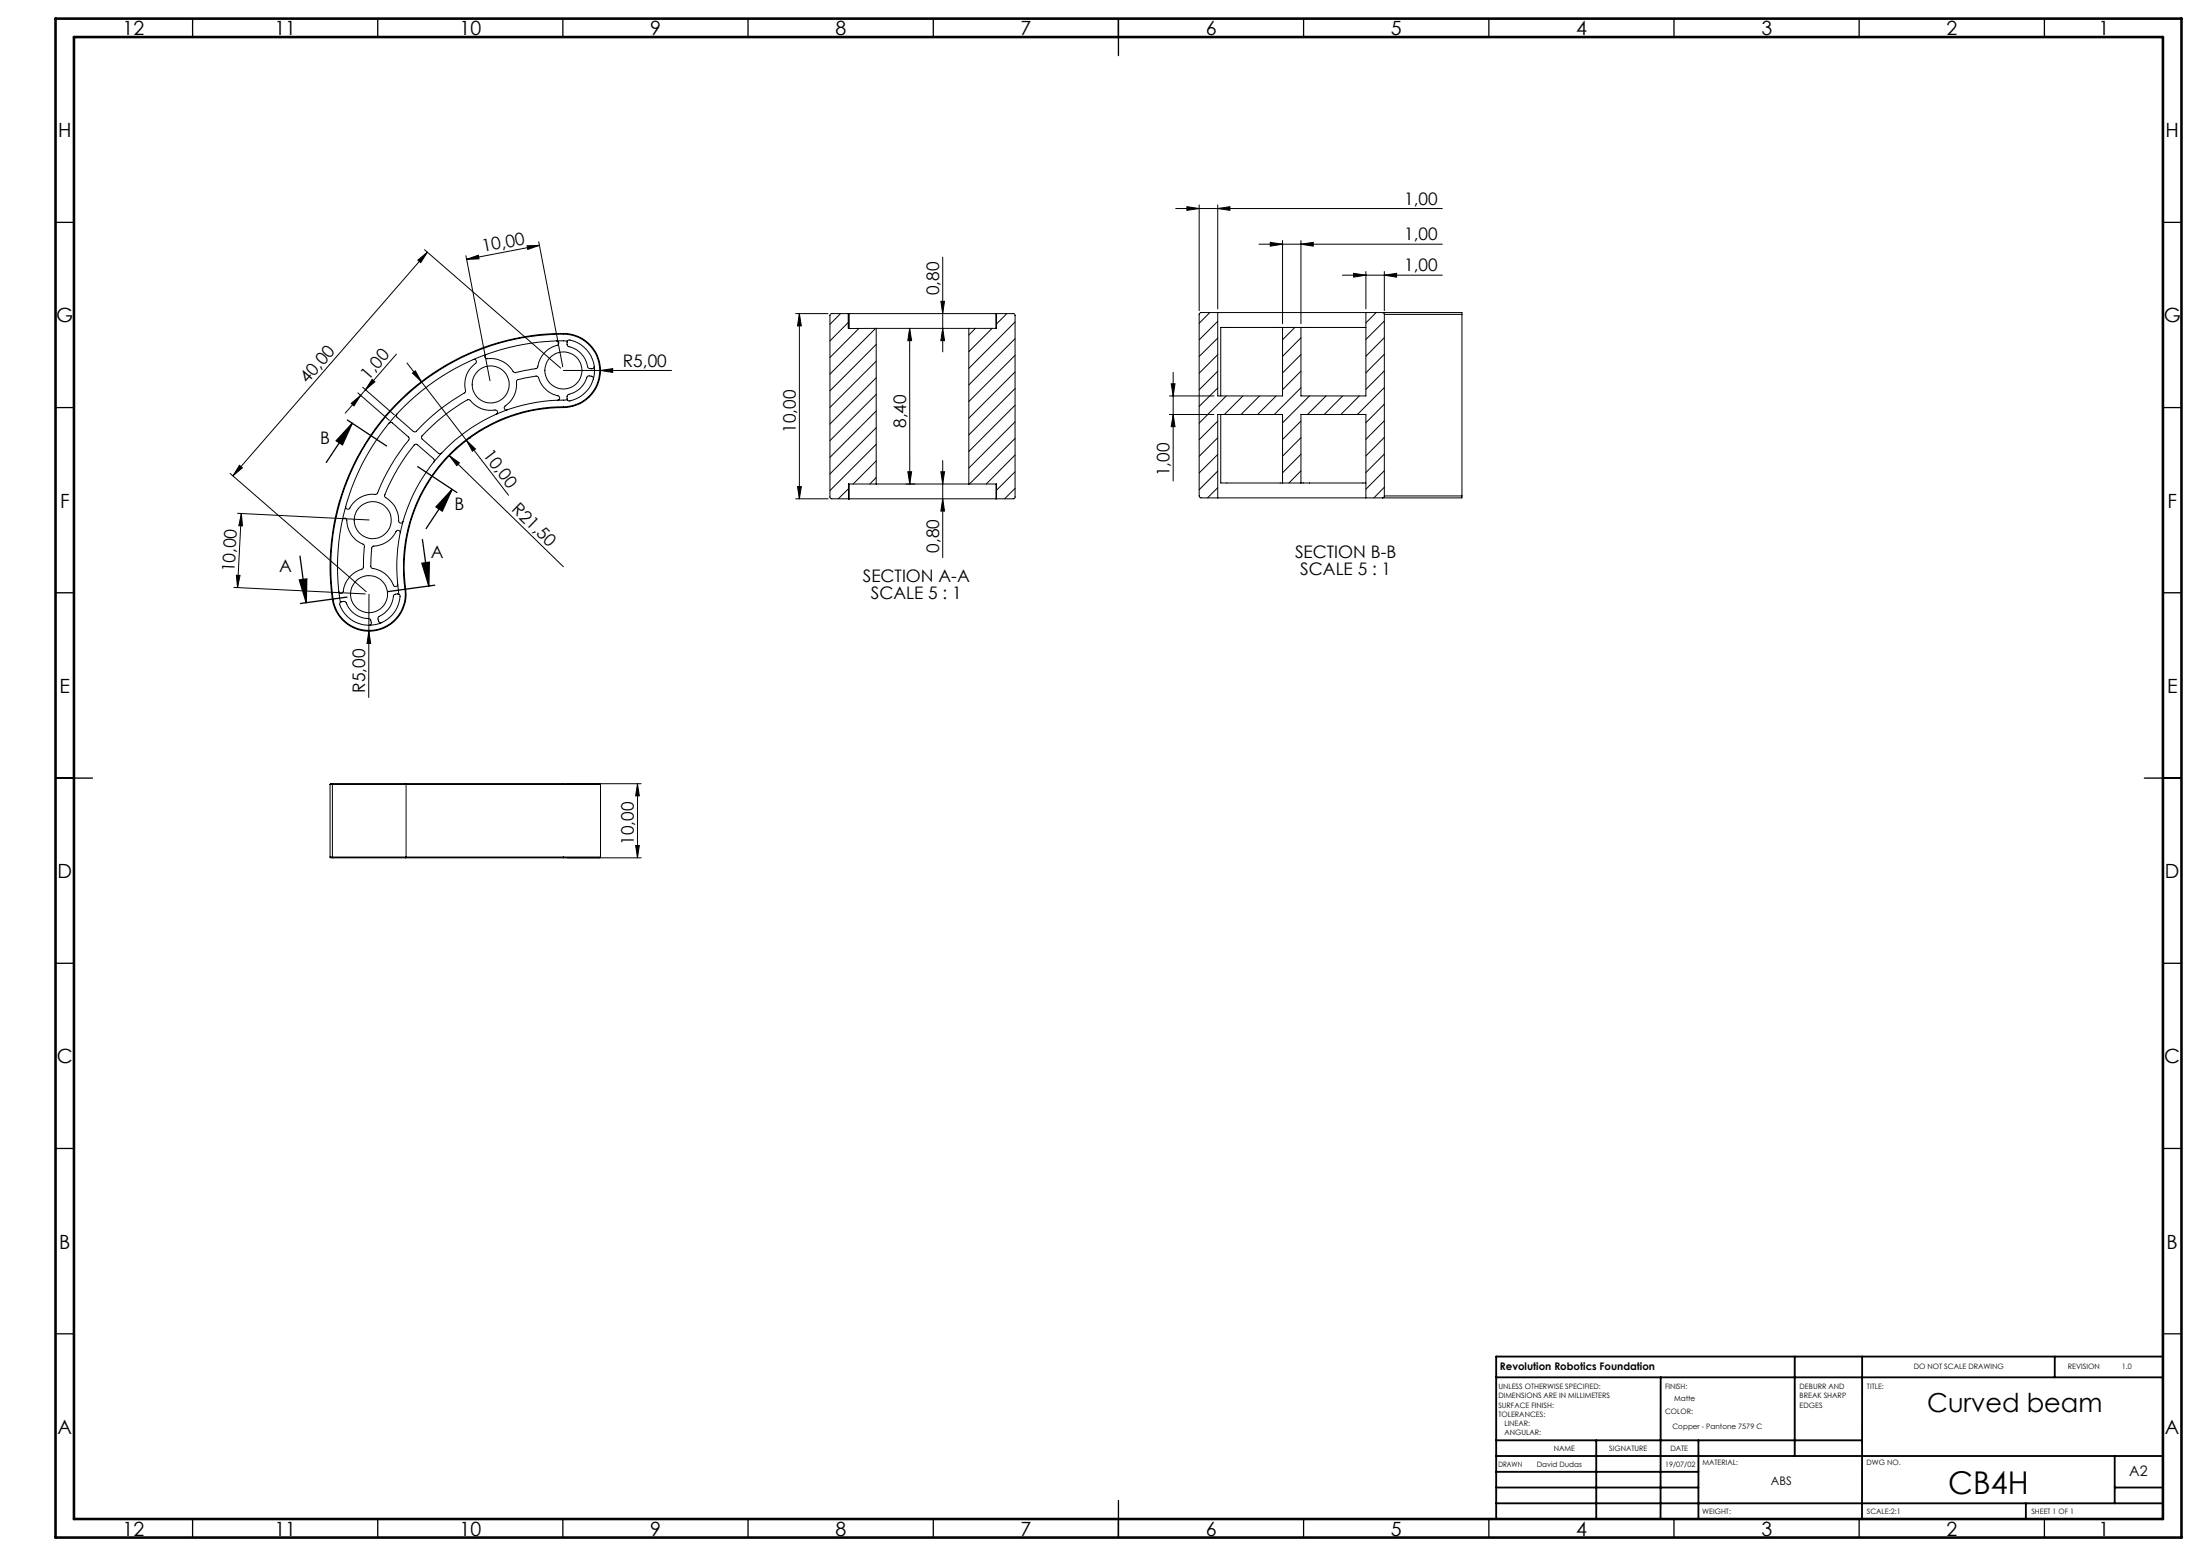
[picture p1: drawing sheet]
<svg xmlns="http://www.w3.org/2000/svg" width="594mm" height="420mm" viewBox="0 0 594 420" stroke-linecap="round" stroke-linejoin="round" font-family="sans-serif">
<g fill="none" stroke="#000" stroke-width=".35">
<path d="M52 5v5M102 5v5M152 5v5M202 5v5M252 5v5M302 5v10M352 5v5M402 5v5M452 5v5M502 5v5M552 5v5M15 60h5"/>
<path d="M584 60h5M15 110h5M93.8 113.4l10.6 7M95.1 114.2l-2.6 5.9-1.7-1.1zM95.1 114.2l-7 10.6M584 110h5M112.8 126l10.6 6.9M122.1 132.1l-2.7 5.9-1.7-1.2zM122.1 132.1l-7.1 10.6M80.8 156.5l2-.2-.1 6.4zM81 150.1l1.7 12.6M113.9 152l2-.3-.1 6.5z"/>
<path d="M114.1 145.6l1.7 12.6M117.4 158l-12.6 1.7M15 160h5M93.7 161.2l-12.6 1.7M584 160h5M15 210h10M579 210h10M15 260h5M584 260h5M15 310h5M584 310h5M15 360h5"/>
<path d="M584 360h5M52 410v5M102 410v5M152 410v5M202 410v5M252 410v5M302 405v10M352 410v5M402 410v5M452 410v5M502 410v5M552 410v5"/>
</g>
<g fill="none" stroke="#000" stroke-width=".27">
<path d="M317.4 56.3h72M320.5 55.8l3.3 .5-3.3 .5zM323.8 55.3v28.6M328.8 56.3l3.3-.5v1zM328.8 55.3v28.1M112.8 70.2l2.6-2.1-1.8 2.8zM114.6 67.4l36.8 32M115.4 68.1l-52.5 60.3M125.8 69l6.5 33.8M126 70l3.2-1.1 .1 1zM142.3 66.3l3.3-.1-3.1 1.1zM145.5 65.2l6.4 33.8"/>
<path d="M145.6 66.2l-19.6 3.8M254.5 69.4v25.6M339.9 65.9h49.5M343 65.4l3.3 .5-3.3 .5zM346.3 64.9v22.5M351.3 65.9l3.3-.5v1zM351.3 64.9v22.5M362.4 74.3h27M365.5 73.8l3.3 .5-3.3 .5zM368.8 73.3v10.1M373.8 74.3l3.3-.5v1zM373.8 73.3v10.6"/>
<path d="M107 95.6l-8.3 9.6M109.9 98l27.4 35.7M127.8 97.1a.6 .6 0 0 1 .7 .2 .6 .6 0 0 1-.1 .8 7.5 7.5 0 0 0-2.7 7.7l-.1 .2a57.9 57.9 0 0 0-13.5 10.6l-.5-.2-4.4-3.8-.2-.4 .2-.4M150.2 92a.61 .61 0 0 1 .7 .5 .61 .61 0 0 1-.5 .7 7.4 7.4 0 0 0-5.4 6.2l-6.2 1.1a7.8 7.8 0 0 0-7.7-3.8l-.2-.6 .4-.4M152.1 100h29.2M152.1 90a63 63 0 0 0-62.4 71.8M152.1 90v.2M152.1 90.2a62.8 62.8 0 0 0-62.2 71.5M152.1 90a10 10 0 0 1 10 10 10 10 0 0 1-10 10M152.1 90.2a9.8 9.8 0 0 1 9.8 9.8 9.8 9.8 0 0 1-9.8 9.8M153.2 92.1h-.1a60.8 60.8 0 0 0-61.2 70.4M153.2 92.1l.3-.3a8.3 8.3 0 0 1 7 8.2 8.3 8.3 0 0 1-7 8.2l-.3-.3"/>
<path d="M153.2 92.1v1.3a7.3 7.3 0 0 1 5.6 5.9l.2 .1a.99 .99 0 0 0 1.4-.5M162.1 100l3.3-.5v1zM214.8 84.6h8.8M215.8 84.6l.6 3.4h-1.1zM215.8 84.6v50M226.9 84.6l-2.8 2.9M229.1 87l-5 5M229.1 84.6h-4.6l-.4 .4v49.2l.4 .4h4.6M229.1 84.6h.1M229.1 84.6h.2M229.1 84.6v4.1l7.5-.1M229.3 84.6h39.6"/>
<path d="M229.3 84.6v4.1M231.9 88.6l-7.8 7.9M236.4 88.6l-12.3 12.4M236.6 93l-12.5 12.5M236.6 97.5l-12.5 12.5M236.6 88.6h25M236.6 88.6v42.1M245.6 88.6v42.1M245.6 88.6l.5 3.4h-1zM254 81.3h1l-.5 3.3zM254.5 88.6l.5 3.4h-1zM261.6 88.6v42.1"/>
<path d="M263.3 88.6l-1.7 1.8M267.9 88.6l-6.3 6.3M268.9 84.6h.2M268.9 84.6v4M269.1 84.6h4.6l.4 .4v49.2l-.4 .4h-4.6M269.1 84.6v4h-7.5M271.9 84.6l-2.8 2.8M274.1 86.9l-12.5 12.5M274.1 91.4l-12.5 12.5M274.1 95.9l-12.5 12.5M326.6 84.4l-2.8 2.9M328.8 84.4h-4.6l-.4 .4v49.1l.1 .3 .4 .2h4.5"/>
<path d="M328.8 84.4h40M328.8 84.4v22.5h17.5v-18.5M328.8 86.7l-5 5M328.8 91.2l-5 5M328.8 95.7l-5 5M346.3 88.4h-16.7v18.5M346.3 88.4h5M349.6 88.4l-3.3 3.3M351.3 88.4h17.5M351.3 91.2l-5 5M351.3 95.7l-5 5M368.8 84.4v22.5h-17.5v-18.5"/>
<path d="M368.8 84.4h4.5M371.5 84.4l-2.7 2.8M373.3 84.4h.3l.2 .5M373.3 84.4h21.4v.5M373.8 84.9h20.9M373.8 84.9v49M373.8 86.7l-5 4.9M373.8 91.1l-5 5M373.8 95.6l-5 5M394.7 84.9v49M94.8 108.9l2.6-2.2-1.8 2.9zM96.6 106.1l8.5 7.4"/>
<path d="M97.4 106.7l-4.2 4.8M97.9 104.5l8.6 7.5M98.7 105.2l-1.3 1.5M100.5 102.4l.7 .7-2.5 2.1zM105.1 114.2l.3-.2 .5 .1 4.4 3.9 .2 .6a61.6 61.6 0 0 0-8.8 14.7 7.9 7.9 0 0 0-7.6 4.1l-.6-.1-.2-.6M111.4 100.7l.7-.6 1.7 2.9zM114.5 102.4h.1M125.9 118.9l2.5 2.3-.8 .6zM126.8 118.3h.1M134 111.8a.6 .6 0 0 0 .3-.7 .6 .6 0 0 0-.7-.4 8 8 0 0 1-7-2.8h-.1a44.9 44.9 0 0 0-12.7 10.1l.2 .6 4.4 3.8 .4 .1 .4-.2M150.5 108a.6 .6 0 0 0 .6-.5 .6 .6 0 0 0-.5-.7 7.3 7.3 0 0 1-5.4-5.1l-.1-.1a18.9 18.9 0 0 0-5.5 1.1 8 8 0 0 1-3.5 7.2l.2 .6 .6 .1M152.1 109.8v.2"/>
<path d="M152.1 110a43 43 0 0 0-42.6 49M152.1 109.8a43.2 43.2 0 0 0-42.8 49.2M153.2 107.9h-.1a45.2 45.2 0 0 0-45.5 52.5M160.2 102.3a1.04 1.04 0 0 0-1.4-.8h-.1a7.3 7.3 0 0 1-5.4 5.1l-.2 .4 .1 .9M236.6 102l-12.5 12.5M236.6 106.5l-12.5 12.4M236.6 110.9l-12.5 12.6M236.6 115.4l-12.5 12.5M236.6 119.9l-12.5 12.5M274.1 100.4l-12.5 12.5M274.1 104.9l-12.5 12.5M274.1 109.4l-12.5 12.5"/>
<path d="M274.1 113.9l-12.5 12.4M274.1 118.3l-12.3 12.4M315.7 106.9h12.1M315.7 111.9h12.1M316.2 103.6h1.1l-.5 3.3zM316.8 100.5v29.3M316.8 111.9l.5 3.3h-1.1zM328.8 100.2l-5 5M328.8 104.7l-5 5M328.8 113.7l-5 5M328.8 118.2l-5 5M329.6 111.9v18.5h16.7"/>
<path d="M331.1 106.9l-7.3 7.3M335.6 106.9l-5 5M340.1 106.9l-5 5M344.6 106.9l-5.1 5M351.3 100.2l-5 5M351.3 104.7l-7.2 7.2M351.3 113.6l-5 5M351.3 118.1l-5 5M353.6 106.9l-7.3 7.2M358 106.9l-5 5M362.5 106.9l-5 5M367 106.9l-5 5"/>
<path d="M373.8 100.1l-5 5M373.8 104.6l-7.3 7.3M373.8 109.1l-5 5M373.8 113.6l-5 5M373.8 118.1l-5 5M62.1 127.8l36.8 31.9M64.1 138.6l35.6 1.8M64.7 125.6l.7 .7-2.5 2.1zM65.2 138.6l.3 3.3h-1zM65.2 138.6l-1.1 20M117.2 124.7l.1-.5-.2-.4-4.4-3.8-.6-.1a44.6 44.6 0 0 0-8.2 14.1l.1 .2a7.1 7.1 0 0 1 3.7 6.6l.3 .3 .4 .1 .4-.4M121.3 123l2.7 1.9-.7 .8z"/>
<path d="M121.3 123l30.8 30M214.8 134.6h8.8M215.3 131.4h1.1l-.6 3.2zM229.1 131.9l-2.8 2.7M229.1 134.6h.1M229.1 134.6h.2M229.3 134.6h39.6M229.3 130.7v3.9M236.6 124.4l-6.3 6.3M236.6 128.9l-1.8 1.8M236.6 130.7h25M236.6 130.7h-7.5v3.9"/>
<path d="M244.6 130.7h2.5M245.1 127.3h1l-.5 3.4zM254 127.3h1l-.5 3.4zM254.5 124.3v26.2M254.5 134.6l.5 3.4h-1zM261.6 130.7h7.5v3.9M268.9 134.6h.2M268.9 130.7v3.9M274.1 122.8l-7.8 7.9M274.1 127.3l-5 5M274.1 131.8l-2.8 2.8M328.8 134.4h40"/>
<path d="M328.8 122.7l-5 5M328.8 127.2l-5 5M328.8 131.6l-2.8 2.8M346.3 130.4v-18.5h-17.5v22.5M346.3 130.4h5M351.3 130.4h17.5M351.3 130.4v-18.5h17.5v22.5M351.3 122.6l-5 5M351.3 127.1l-3.3 3.3M368.8 134.4h4.5M373.8 133.9l-.1 .2-.4 .3M373.8 133.9h20.9"/>
<path d="M373.8 122.6l-5 4.9M373.8 127.1l-5 5M373.8 131.5l-2.9 2.9M394.7 133.9v.5h-21.4M63.1 158.6l35.5 1.7M63.8 155.3h1l-.7 3.3zM92.5 140.3a.59 .59 0 0 1 .6-.4 .59 .59 0 0 1 .5 .6 7.5 7.5 0 0 0 4.7 6.6l-.3 6.3a7.8 7.8 0 0 0-5.5 6.6l-.6 .1-.4-.5M108.1 143.8a.6 .6 0 0 0-.4-.6 .6 .6 0 0 0-.8 .3 7.6 7.6 0 0 1-6.4 4 19.3 19.3 0 0 0-.2 5.7v.1a7.7 7.7 0 0 1 6.2 5l.6-.1 .3-.5M109.3 159a9.8 9.8 0 0 1-8.3 11.1 9.8 9.8 0 0 1-11.1-8.4M109.5 159h-.2M109.5 159a10 10 0 0 1-8.5 11.3 10 10 0 0 1-11.3-8.5M89.9 161.7l-.2 .1"/>
<path d="M91.9 162.5l.9-.2 .5 .2a7.1 7.1 0 0 0 6.6 4.6v.1a1.08 1.08 0 0 1-.1 1.6h-.1M99.6 170.4l.5 3.3h-1zM99.6 170.4v17.9M99.6 160.4v10M107.6 160.4l.3 .1a7.8 7.8 0 0 1-5.5 7.8 8.2 8.2 0 0 1-10.7-5.4l.2-.4M107.6 160.4l-1.2 .2a7.5 7.5 0 0 1-4.3 6.1v.2a.99 .99 0 0 0 .9 1.1M89.1 211.7h.6M89.1 211.7v19.6M89.7 211.7h19.9M89.7 211.7v19.6M89.9 211.5h-.6l-.2 .2M89.9 211.5h19.5"/>
<path d="M89.9 211.5l-.2 .2M109.4 211.5l.2 .2M109.4 211.5h42.7M109.6 211.7h42.5M109.6 211.7v19.6M152.1 211.5h9.9l.1 .2M152.1 211.5v.2M152.1 211.7h10M153.1 211.5h20M162.1 211.7v19.6M172.1 211.5l.5 3.3h-1zM172.1 211.5v20"/>
<path d="M89.1 231.3l.2 .2h.6M89.1 231.3h.6M89.7 231.3l.2 .2M89.7 231.3h19.9M89.9 231.5h19.5M109.4 231.5h42.7M109.6 231.3l-.2 .2M109.6 231.3h42.5M152.1 231.3v.2M152.1 231.3h10M153.1 231.5h20M162.1 231.3l-.2 .2h-9.8"/>
<path d="M171.6 228.2h1l-.5 3.3z"/>
<circle cx="152.1" cy="100" r="5"/>
<circle cx="132.5" cy="103.8" r="5"/>
<circle cx="100.6" cy="140.4" r="5"/>
<circle cx="99.6" cy="160.4" r="5"/>
</g>
<g fill="none" stroke="#000" stroke-width=".5">
<path d="M404 371.8h180M448.4 371.8l-.1 38.3M484.6 366.2v26.8M502.8 366.2l-.1 43.9M554.8 366.2v5.6M584 366.2h-180v43.8M404 388.8h98.8M404 397.3h54.6M404 393h180M431 388.8v21.2M458.6 388.8v21.2M571 393v12.8"/>
<path d="M404 405.8h180M404 401.5h54.6M547 405.8v4.2M571 401.5h13"/>
</g>
<path d="M15 5h574v410h-574zM20 10h564v400h-564z" fill="none" stroke="#000" stroke-width=".7"/>
<g fill="#000">
<path d="M162.1 100l3.3-.5v1zM121.3 123l2.7 1.9-.7 .8zM99.6 170.4l.5 3.3h-1z"/>
<path d="M320.5 55.8l3.3 .5-3.3 .5zM328.8 56.3l3.3-.5v1z"/>
<path d="M126 70l3.2-1.1 .1 1zM142.3 66.3l3.3-.1-3.1 1.1z"/>
<path d="M343 65.4l3.3 .5-3.3 .5zM351.3 65.9l3.3-.5v1z"/>
<path d="M365.5 73.8l3.3 .5-3.3 .5zM373.8 74.3l3.3-.5v1z"/>
<path d="M215.8 84.6l.6 3.4h-1.1zM215.3 131.4h1.1l-.6 3.2z"/>
<path d="M245.6 88.6l.5 3.4h-1zM245.1 127.3h1l-.5 3.4zM254 81.3h1l-.5 3.3zM254.5 88.6l.5 3.4h-1zM254 127.3h1l-.5 3.4zM254.5 134.6l.5 3.4h-1z"/>
<path d="M94.8 108.9l2.6-2.2-1.8 2.9zM100.5 102.4l.7 .7-2.5 2.1z"/>
<path d="M125.9 118.9l2.5 2.3-.8 .6zM111.4 100.7l.7-.6 1.7 2.9z"/>
<path d="M316.2 103.6h1.1l-.5 3.3zM316.8 111.9l.5 3.3h-1.1z"/>
<path d="M64.7 125.6l.7 .7-2.5 2.1zM112.8 70.2l2.6-2.1-1.8 2.8z"/>
<path d="M65.2 138.6l.3 3.3h-1zM63.8 155.3h1l-.7 3.3z"/>
<path d="M122.1 132.1l-2.7 5.9-1.7-1.2zM95.1 114.2l-2.6 5.9-1.7-1.1z"/>
<path d="M113.9 152l2-.3-.1 6.5zM80.8 156.5l2-.2-.1 6.4z"/>
<path d="M172.1 211.5l.5 3.3h-1zM171.6 228.2h1l-.5 3.3z"/>
</g>
<text font-size="8.5" x="526" y="403.2">CB4H</text>
<text font-size="7.1" x="520.3" y="381">Curved beam</text>
<g font-size="5.3">
<text x="33.1" y="9.5">12</text>
<text x="74.1" y="9.5">11</text>
<text x="124.1" y="9.5">10</text>
<text x="175.6" y="9.5">9</text>
<text x="225.6" y="9.5">8</text>
<text x="275.6" y="9.5">7</text>
<text x="325.6" y="9.5">6</text>
<text x="375.6" y="9.5">5</text>
<text x="425.6" y="9.5">4</text>
<text x="475.6" y="9.5">3</text>
<text x="525.6" y="9.5">2</text>
<text x="566.6" y="9.5">1</text>
<text x="15.7" y="37">H</text>
<text x="584.7" y="37">H</text>
<text x="15.2" y="87">G</text>
<text x="584.2" y="87">G</text>
<text x="16.2" y="137">F</text>
<text x="585.2" y="137">F</text>
<text x="16.1" y="187">E</text>
<text x="585.1" y="187">E</text>
<text x="15.5" y="237">D</text>
<text x="584.5" y="237">D</text>
<text x="15.4" y="287">C</text>
<text x="584.4" y="287">C</text>
<text x="16" y="337">B</text>
<text x="585" y="337">B</text>
<text x="15.5" y="387">A</text>
<text x="584.5" y="387">A</text>
<text x="33.1" y="414.5">12</text>
<text x="74.1" y="414.5">11</text>
<text x="124.1" y="414.5">10</text>
<text x="175.6" y="414.5">9</text>
<text x="225.6" y="414.5">8</text>
<text x="275.6" y="414.5">7</text>
<text x="325.6" y="414.5">6</text>
<text x="375.6" y="414.5">5</text>
<text x="425.6" y="414.5">4</text>
<text x="475.6" y="414.5">3</text>
<text x="525.6" y="414.5">2</text>
<text x="566.6" y="414.5">1</text>
</g>
<g font-size="4.7">
<text x="379.1" y="55.3">1,00</text>
<text x="379.1" y="64.9">1,00</text>
<text x="130.5" y="68.1" transform="rotate(-11 130.5 68.1)">10,00</text>
<text x="379.1" y="73.3">1,00</text>
<text x="253.5" y="79.7" transform="rotate(-90 253.5 79.7)">0,80</text>
<text x="168.2" y="99">R5,00</text>
<text x="83.1" y="103.7" transform="rotate(-49 83.1 103.7)">40,00</text>
<text x="99.5" y="102.7" transform="rotate(-49 99.5 102.7)">1,00</text>
<text x="86.5" y="119.8">B</text>
<text x="214.8" y="116.8" transform="rotate(-90 214.8 116.8)">10,00</text>
<text x="244.6" y="115.5" transform="rotate(-90 244.6 115.5)">8,40</text>
<text x="130.3" y="122.8" transform="rotate(52 130.3 122.8)">10,00</text>
<text x="315.8" y="128.5" transform="rotate(-90 315.8 128.5)">1,00</text>
<text x="122.7" y="137.6">B</text>
<text x="137.9" y="137.8" transform="rotate(44 137.9 137.8)">R21,50</text>
<text x="253.5" y="149.2" transform="rotate(-90 253.5 149.2)">0,80</text>
<text x="63.4" y="154.4" transform="rotate(-87 63.4 154.4)">10,00</text>
<text x="75.4" y="154.3">A</text>
<text x="116.3" y="150.5">A</text>
<text x="349.7" y="150.6">SECTION B-B</text>
<text x="351.1" y="155.1">SCALE 5 : 1</text>
<text x="232.9" y="157">SECTION A-A</text>
<text x="235.1" y="161.6">SCALE 5 : 1</text>
<text x="98.6" y="187" transform="rotate(-90 98.6 187)">R5,00</text>
<text x="171.1" y="228.1" transform="rotate(-90 171.1 228.1)">10,00</text>
</g>
<text font-size="3.9" x="574.9" y="398.5">A2</text>
<text font-size="3.2" x="478.2" y="400.9">ABS</text>
<text font-size="2.8" x="405" y="369.9">Revolution Robotics Foundation</text>
<g font-size="2">
<text x="516.7" y="369.6">DO NOT SCALE DRAWING</text>
<text x="558.3" y="369.6">REVISION</text>
<text x="572.9" y="369.6">1.0</text>
<text x="404.6" y="374.9">UNLESS OTHERWISE SPECIFIED:</text>
<text x="404.6" y="377.4">DIMENSIONS ARE IN MILLIMETERS</text>
<text x="449.6" y="374.9">FINISH:</text>
<text x="485.9" y="374.9">DEBURR AND</text>
<text x="485.9" y="377.4">BREAK SHARP</text>
<text x="504.1" y="374.9">TITLE:</text>
<text x="404.6" y="379.9">SURFACE FINISH:</text>
<text x="404.6" y="382.4">TOLERANCES:</text>
<text x="449.6" y="381.8">COLOR:</text>
<text x="452" y="378.3">Matte</text>
<text x="485.9" y="379.9">EDGES</text>
<text x="406.2" y="384.9">LINEAR:</text>
<text x="406.2" y="387.4">ANGULAR:</text>
<text x="451.6" y="385.7">Copper - Pantone 7579 C</text>
<text x="404.6" y="396">DRAWN</text>
<text x="414.9" y="396">David Dudas</text>
<text x="419.5" y="391.8">NAME</text>
<text x="434.5" y="391.7">SIGNATURE</text>
<text x="449.6" y="395.9">19/07/02</text>
<text x="451" y="391.7">DATE</text>
<text x="459.6" y="395.5">MATERIAL:</text>
<text x="504" y="395.5">DWG NO.</text>
<text x="459.6" y="408.5">WEIGHT:</text>
<text x="504.1" y="408.6">SCALE:2:1</text>
<text x="548.5" y="408.6">SHEET 1 OF 1</text>
</g>
</svg>
